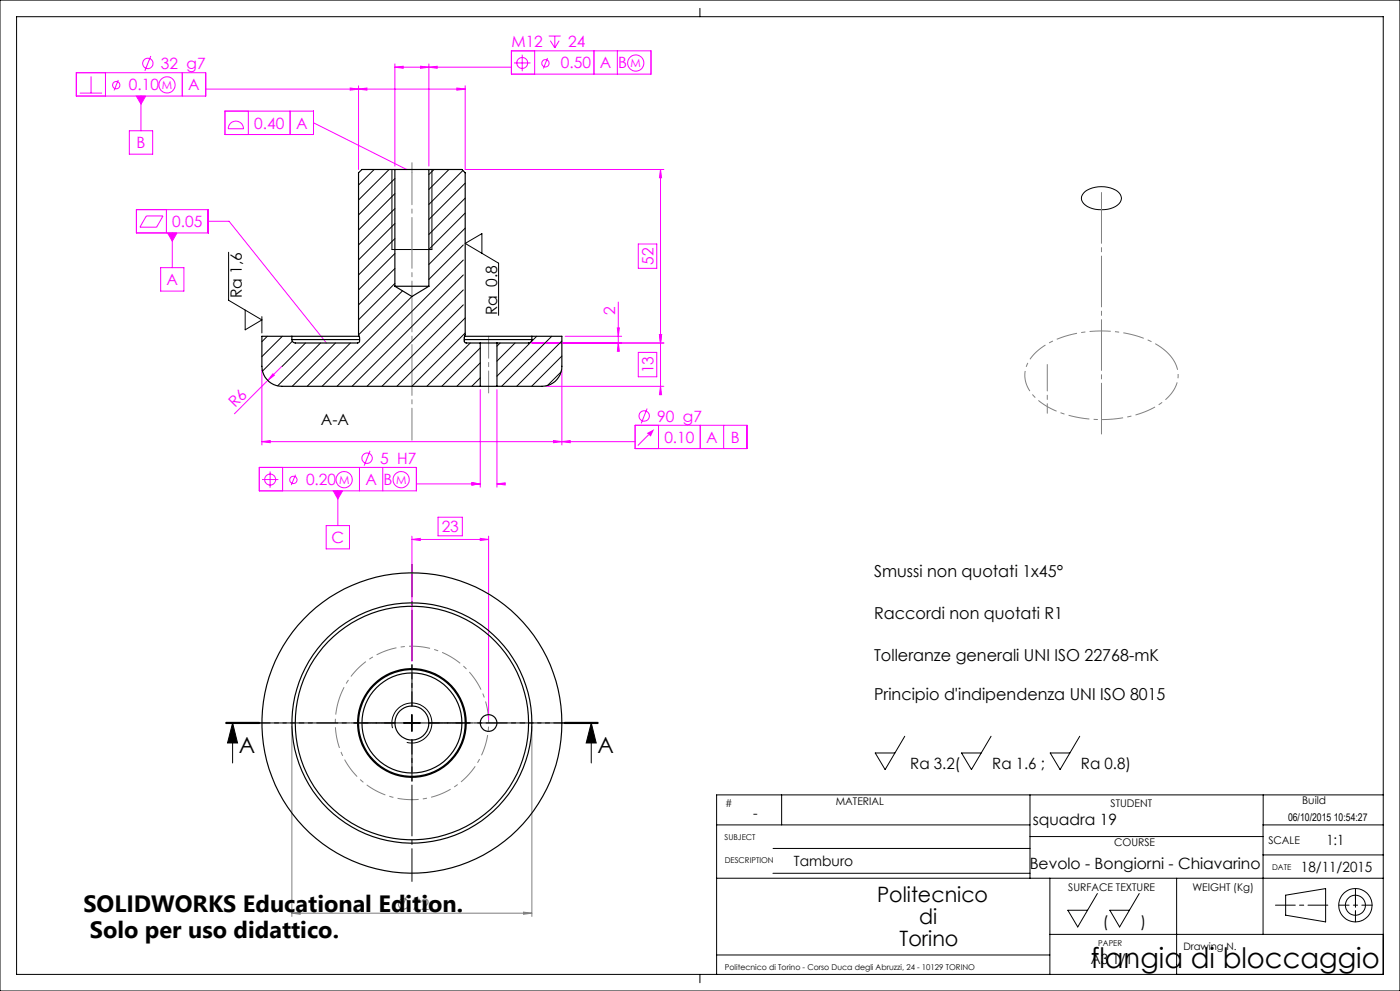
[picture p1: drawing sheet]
<svg xmlns="http://www.w3.org/2000/svg" width="420mm" height="297mm" viewBox="0 0 420 297" stroke-linecap="round" stroke-linejoin="round" font-family="sans-serif">
<g fill="none" stroke="#000" stroke-width=".3">
<path d="M0 0h420v297h-420zM5 5h410v287h-410zM210 2.5v2.5M234.5 238.2v9M309 238.2v25M379 238.2v9M415 238.2h-200v53.8M215 247.2h94M231.9 254.3h77.1M309 250.7h69.9M378.9 256.2h36.1M415 247.2h-36.1v32.8"/>
<path d="M215 263.2h200M231.9 261.7h77.1M315 263.2v28.8M353 263.2v28.8M385.7 268.3l12-2v10l-12-2zM210 292v2.5M215 286.2h100M315 280h100"/>
<circle cx="406.6" cy="271.3" r="5"/>
<circle cx="406.6" cy="271.3" r="3"/>
</g>
<path d="M401.6 271.3h10M406.6 276.3v-10" fill="none" stroke="#000" stroke-width=".3" stroke-dasharray="6.3 1.3 1.3 1.3" stroke-dashoffset="3.3"/>
<path d="M382.6 271.3h15.7" fill="none" stroke="#000" stroke-width=".3" stroke-dasharray="6.3 1.3 1.3 1.3" stroke-dashoffset=".4"/>
<path d="M406.6 268.3v6" fill="none" stroke="#000" stroke-width=".3" stroke-dasharray="6.3 1.3 1.3 1.3" stroke-dashoffset="3"/>
<g fill="none" stroke="#808080" stroke-width=".3">
<path d="M122 268.7l-1.8 4.4"/>
<circle cx="121.1" cy="270.9" r="1.56"/>
</g>
<g fill="none" stroke="#f0f" stroke-width=".3">
<path d="M45.2 16.8l-1.7 4.4M164.6 10.8h3.6M165.1 12.2l1.3 2.2M166.4 10.8v3.6M167.7 12.2l-1.3 2.2M24 27.9h6.6M27.3 22.9v5M35.5 24l-1.2 3.1M43.9 64.7h5l-1.9 3.4h-5zM111 135.1l-1.7 4.5M194.1 122.4l-1.7 4.5M194.6 130.3l-3.3 3.2"/>
<path d="M78.6 143.7h4.9M81 141.3v4.9M88.7 142.3l-1.3 3.1"/>
<circle cx="44.3" cy="19" r="1.55"/>
<circle cx="34.9" cy="25.5" r="1.1"/>
<circle cx="50.1" cy="25.4" r="2.42"/>
<circle cx="110.1" cy="137.3" r="1.55"/>
<circle cx="193.3" cy="124.7" r="1.55"/>
<circle cx="81" cy="143.7" r="1.65"/>
<circle cx="88" cy="143.8" r="1.1"/>
<circle cx="103.2" cy="143.8" r="2.45"/>
<circle cx="120.3" cy="143.8" r="2.43"/>
</g>
<path d="M194 129.8l2.3-1.2-1.1 2.2z" fill="#f0f"/>
<g fill="none" stroke="#f0f" stroke-width=".3">
<path d="M118.5 19.2v30.6M126.2 19.9l2.5 .2-2.5 .4zM128.7 19.2v30.6M153.4 15.2h41.9v7h-41.9zM154.2 18.9h4.9M156.7 16.4v4.9M160.4 15.2v7M164.3 17.4l-1.3 3.1M178.2 15.2v7M185.2 15.2v7M22.9 21.8h38.8v7h-38.8zM31.6 21.8v7"/>
<path d="M38.8 39.2h7v7h-7zM40.9 28.8h2.8l-1.4 2.4zM42.3 28.8v10.4M54.7 21.8v7M61.7 26.7h77.9M67.5 33.3h26.6v7h-26.6zM69.3 36.9a2.3 2.3 0 0 1 2.4-.4 2.3 2.3 0 0 1 1.4 2.1h-4.6l.2-1.1zM74.5 33.3v7M87 33.3v7M94.1 36.8l27.9 14M105.1 26.4l2.5 .3-2.5 .3zM107.6 26.7l2.5-.3v.6z"/>
<path d="M107.6 25.7v25.1M118.5 20.1l2.5-.2v.6zM118.5 20.1h34.9M128.7 20.1l2.5-.2v.6zM137.1 26.4l2.5 .3-2.5 .3zM139.6 25.7v25.1h59.5M198.2 50.8v67.5M198.2 50.8l.3 2.5h-.7zM40.9 62.8h21.6v7h-21.6zM49.9 62.8v7M50.3 69.8h2.8l-1.4 2.5zM51.7 69.8v10.4"/>
<path d="M62.5 66.3h6.2l29.2 36.5M191.5 73.1h5.5v7.3h-5.5zM48.2 80.2h7v7h-7zM185.2 98.3h.6l-.3 2.5zM185.5 90.5v14.8M78.6 110.8v22.5M81.9 112l.4 .5-2 1.5zM84.6 109.8l-14.3 14.2M144.1 116.8v29.2M149.1 116.8v29.2M159.6 102.8h39.5M163.6 115.8h35.5"/>
<path d="M168.6 110.8v22.5M169.6 100.8h16.9M185.5 102.8l.3 2.5h-.6zM191.5 105.6h5.5v7.3h-5.5zM197.8 100.3h.7l-.3 2.5zM198.2 115.8l.3 2.5h-.7zM78.6 132.4l2.5-.4v.7zM78.6 132.4h111.9M166.1 132l2.5 .4-2.5 .3zM168.6 132.4l2.5-.4v.7zM190.5 127.5h33.6v6.9h-33.6zM197.6 127.5v6.9"/>
<path d="M210.1 127.5v6.9M217.1 127.5v6.9M77.8 140.1h47.1v7h-47.1zM84.8 140.1v7M97.9 157.5h6.9v7h-6.9zM100 147.1h2.8l-1.4 2.4zM101.4 147.1v10.4M107.8 140.1v7M114.8 140.1v7M124.9 145h19.2M131.4 155h7.3v5.6h-7.3zM141.6 144.7l2.5 .3-2.5 .3z"/>
<path d="M149.1 145l2.5-.3v.6zM149.1 145h2.5M123.6 161.7l2.5-.3v.6zM123.6 160.7v37.5M123.6 161.7h23M144.1 161.4l2.5 .3-2.5 .3zM146.6 160.7v55"/>
<circle cx="156.7" cy="18.9" r="1.63"/>
<circle cx="163.6" cy="19" r="1.09"/>
<circle cx="190.7" cy="18.9" r="2.42"/>
</g>
<g fill="none" stroke="#000" stroke-width=".3">
<path d="M117.6 50.8v24h12v-24M325.6 57.4a8.7 8.7 0 0 1 10.2 .5 2.51 2.51 0 0 1-1.1 4 8.8 8.8 0 0 1-9.6-.9 2.31 2.31 0 0 1 .5-3.6zM68.6 75.6v14.4l10 5.9-5 2.9v-5.8M144.6 75.9v-5.9l-5 3 10 5.9v15.6M78.6 94.9v4.9M67.8 216.8h10zM67.8 216.7h10M67.8 216.5h10M69.8 216.7l1.5 6h-3zM69.8 216.7v12M117.8 218.2a6 6 0 0 1 5.2-7.5 6 6 0 0 1 6.5 6.5 6 6 0 0 1-7.5 5.3M121.1 216.7h5"/>
<path d="M123.6 214.2v5M169.4 216.7h10M169.4 216.5h10M169.4 216.8h10M177.4 216.7l1.5 6h-3zM177.4 216.7v12"/>
</g>
<path d="M87.6 217.7v57M159.6 217.7v57M87.6 273.7l2.5-.3v.6zM87.6 273.7h72M157.1 273.4l2.5 .3-2.5 .3z" fill="none" stroke="#808080" stroke-width=".3"/>
<path d="M350.8 106.2a8.8 8.8 0 0 1-1 13.5 30.8 30.8 0 0 1-21.5 6 26.9 26.9 0 0 1-18.3-7.2 8.7 8.7 0 0 1 .9-13.1 30.4 30.4 0 0 1 21.4-6.2 27.4 27.4 0 0 1 18.5 7" fill="none" stroke="#808080" stroke-width=".3" stroke-dasharray="6.3 1.3 1.3 1.3" stroke-dashoffset="1" stroke-linecap="butt"/>
<path d="M101.6 209.9a23 23 0 0 1 38.5-9.3 23 23 0 0 1-10.5 38.3 23 23 0 0 1-28.4-27.7l.4-1.3" fill="none" stroke="#808080" stroke-width=".3" stroke-dasharray="6.3 1.3 1.3 1.3" stroke-dashoffset="2" stroke-linecap="butt"/>
<path d="M118.6 216.7h-42.5M123.6 211.7v-42.5M128.6 216.7h42.5M123.6 221.7v42.5" fill="none" stroke="#000" stroke-width=".3" stroke-dasharray="15.2 1.3 1.3 1.3" stroke-dashoffset="5.4"/>
<path d="M118.6 216.7h-12.5M123.6 211.7v-12.5M128.6 216.7h12.5M123.6 221.7v12.5" fill="none" stroke="#000" stroke-width=".3" stroke-dasharray="15.2 1.3 1.3 1.3" stroke-dashoffset="10.9"/>
<path d="M179.4 216.7h-111.6" fill="none" stroke="#000" stroke-width=".3" stroke-dasharray="6.3 1.3 1.3 1.3" stroke-dashoffset="3.3"/>
<path d="M123.6 51.8v-3" fill="none" stroke="#808080" stroke-width=".3" stroke-dasharray="15.2 1.3 1.3 1.3"/>
<path d="M123.6 131.9v-80.1" fill="none" stroke="#808080" stroke-width=".3" stroke-dasharray="15.2 1.3 1.3 1.3" stroke-dashoffset="5.6"/>
<path d="M146.6 100.8v17" fill="none" stroke="#808080" stroke-width=".3" stroke-dasharray="15.2 1.3 1.3 1.3" stroke-dashoffset="8.6"/>
<path d="M330.4 130.4v-73" fill="none" stroke="#808080" stroke-width=".3" stroke-dasharray="15.2 1.3 1.3 1.3" stroke-dashoffset="-.3"/>
<path d="M314.2 109.2v14.7" fill="none" stroke="#808080" stroke-width=".3" stroke-dasharray="15.2 1.3 1.3 1.3" stroke-dashoffset="7.3"/>
<path d="M97.8 102.7v.3l.3-.1-.1-.3zM121.8 50.6v.3l.3 .1v-.4zM50.3 69.8l1.4 2.5 1.4-2.5zM40.9 28.8l1.4 2.4 1.4-2.4zM100 147.1l1.4 2.4 1.4-2.4z" fill="#f0f"/>
<path d="M177.4 216.7l1.5 6h-3zM69.8 216.7l1.5 6h-3z" fill="#000"/>
<path d="M87.6 273.7l2.5-.3v.6zM157.1 273.4l2.5 .3-2.5 .3z" fill="#808080"/>
<g fill="#f0f">
<path d="M81.9 112l.4 .5-2 1.5z"/>
<path d="M123.6 161.7l2.5-.3v.6zM144.1 161.4l2.5 .3-2.5 .3zM107.6 26.7l2.5-.3v.6zM137.1 26.4l2.5 .3-2.5 .3zM105.1 26.4l2.5 .3-2.5 .3zM141.6 144.7l2.5 .3-2.5 .3zM149.1 145l2.5-.3v.6zM141.6 144.7l2.5 .3-2.5 .3zM78.6 132.4l2.5-.4v.7zM166.1 132l2.5 .4-2.5 .3zM168.6 132.4l2.5-.4v.7zM118.5 20.1l2.5-.2v.6zM126.2 19.9l2.5 .2-2.5 .4zM128.7 20.1l2.5-.2v.6z"/>
<path d="M185.5 102.8l.3 2.5h-.6zM185.2 98.3h.6l-.3 2.5zM197.8 100.3h.7l-.3 2.5zM198.2 50.8l.3 2.5h-.7z"/>
<path d="M197.8 100.3h.7l-.3 2.5zM198.2 115.8l.3 2.5h-.7z"/>
</g>
<g fill="none" stroke="#000" stroke-width=".35">
<path d="M118.5 50.8h-9.9l-1 1v48.5l.3 .9-.1 1.3-.5 .3h-18.7a1.09 1.09 0 0 1-1-1M118.5 50.8h10.2M118.5 50.8v35M128.7 50.8h9.9l1 1v48.5l-.3 2 .6 .5h4.2M128.7 50.8v35M118.5 85.8h10.2M118.5 85.8l5.1 3.1 5.1-3.1M87.6 100.8h-9v9a6 6 0 0 0 6 6h59.5M87.6 100.8h20.1M87.6 101.8h20.3M87.6 100.8v1M139.3 101.8h20.3"/>
<path d="M139.4 100.8h20.2M144.1 102.8h5M144.1 115.8h5M144.1 102.8v13M149.1 102.8v13M159.6 100.8h9v9a6 6 0 0 1-6 6h-13.5M159.6 101.8a1.02 1.02 0 0 1-1 1h-9.5M159.6 100.8v1"/>
<circle cx="123.6" cy="216.7" r="5.1"/>
<circle cx="123.6" cy="216.7" r="45"/>
<circle cx="123.6" cy="216.7" r="15"/>
<circle cx="123.6" cy="216.7" r="16"/>
<circle cx="123.6" cy="216.7" r="35"/>
<circle cx="123.6" cy="216.7" r="16.3"/>
<circle cx="123.6" cy="216.7" r="36"/>
<circle cx="146.6" cy="216.7" r="2.5"/>
</g>
<g fill="none" stroke="#000" stroke-width=".3">
<path d="M112.3 50.8l-4.7 4.7M116.7 50.8l-9.1 9.1M118.5 53.5l-10.9 10.9M118.5 58l-10.9 10.9M130.2 50.8l-1.5 1.5M134.7 50.8l-6 6M138.9 51.1l-10.2 10.2M139.6 54.9l-10.9 10.9M139.6 59.4l-10.9 10.9M118.5 62.5l-10.9 10.9M118.5 67l-10.9 10.9M118.5 71.5l-10.9 10.9"/>
<path d="M118.5 76l-10.9 10.9M139 73.4l-10.3 10.3M139 77.9l-37.9 37.9M139.6 63.8l-10.9 11M139.6 68.4l-10.9 10.9M118.5 80.5l-10.9 10.9M118.5 84.9l-10.9 10.9M120.8 87.2l-13.2 13.1M123.6 88.9l-27 26.9M139 82.4l-33.4 33.4M139 86.9l-28.9 28.9M139 91.4l-24.4 24.4"/>
<path d="M139.6 95.3l-20.5 20.5M139.6 99.8l-16 16M80.2 100.8l-1.6 1.6M84.7 100.8l-6.1 6.1M87.7 102.3l-9 8.9M91.7 102.8l-7.1 7M96.2 102.8l-12.9 12.8M100.6 102.8l-12.9 13M105.1 102.8l-13 13M141.1 102.8l-13 13M144.1 104.3l-11.6 11.5M144.1 108.8l-7 7"/>
<path d="M144.1 113.2l-2.6 2.6M150 102.8l-.9 .9M154.5 102.8l-5.4 5.4M161 100.8l-11.9 11.9M165.5 100.8l-15 15M168.3 111.4l-4.1 4.2M168.6 102.2l-13.6 13.6M168.6 106.7l-9.1 9.1M271.4 220.7l-5.9 9.9-2.9-4.9h5.9M297.3 220.7l-5.9 9.9-2.9-4.9h5.9M323.9 220.7l-5.9 9.9-2.9-4.9h5.9M329.2 267.8l-5.9 10-2.9-5h5.9"/>
<path d="M341.8 267.8l-5.9 10-2.9-5h5.8"/>
</g>
<text font-size="8.5" x="327.2" y="290.1">flangia di bloccaggio</text>
<g font-size="7.1">
<text x="25" y="273.3">SOLIDWORKS Educational Edition.</text>
<text x="26.9" y="281">Solo per uso didattico.</text>
</g>
<g font-size="6.7">
<text x="71.7" y="225.7">A</text>
<text x="179.3" y="225.7">A</text>
</g>
<g font-size="6.3">
<text x="263.1" y="270.4">Politecnico</text>
<text x="275.7" y="276.8">di</text>
<text x="269.9" y="283.7">Torino</text>
</g>
<g font-size="4.9">
<text x="262.2" y="173.1">Smussi non quotati 1x45°</text>
<text x="262.2" y="185.6">Raccordi non quotati R1</text>
<text x="262.2" y="198.1">Tolleranze generali UNI ISO 22768-mK</text>
<text x="262.2" y="209.8">Principio d'indipendenza UNI ISO 8015</text>
</g>
<g font-size="4.7" fill="#f0f">
<text x="153.4" y="14.1">M12</text>
<text x="170.5" y="14.1">24</text>
<text x="48.2" y="20.7">32 g7</text>
<text x="168.3" y="20.5">0.50</text>
<text x="180" y="20.5">A</text>
<text x="185.4" y="20.5">B</text>
<text x="38.7" y="27">0.10</text>
<text x="56.5" y="27">A</text>
<text x="76.3" y="38.6">0.40</text>
<text x="88.8" y="38.6">A</text>
<text x="41" y="44.4">B</text>
<text x="51.7" y="68.1">0.05</text>
<text x="196" y="79.4" transform="rotate(-90 196 79.4)">52</text>
<text x="50" y="85.5">A</text>
<text x="184.5" y="94.4" transform="rotate(-90 184.5 94.4)">2</text>
<text x="196" y="111.9" transform="rotate(-90 196 111.9)">13</text>
<text x="70.6" y="122.4" transform="rotate(-45 70.6 122.4)">R6</text>
<text x="197.1" y="126.4">90 g7</text>
<text x="199.3" y="132.7">0.10</text>
<text x="211.9" y="132.7">A</text>
<text x="219.3" y="132.7">B</text>
<text x="114" y="139">5 H7</text>
<text x="91.8" y="145.3">0.20</text>
<text x="109.6" y="145.3">A</text>
<text x="115.1" y="145.3">B</text>
<text x="132.5" y="159.5">23</text>
<text x="99.5" y="162.8">C</text>
</g>
<g font-size="4.7">
<text x="72.6" y="89.3" transform="rotate(-90 72.6 89.3)">Ra 1,6</text>
<text x="149.1" y="94.5" transform="rotate(-90 149.1 94.5)">Ra 0.8</text>
<text x="96.3" y="127.2">A-A</text>
<text x="273" y="230.6">Ra 3.2(</text>
<text x="297.7" y="230.6">Ra 1.6 ;</text>
<text x="324.3" y="230.6">Ra 0.8)</text>
<text x="309.9" y="247.1">squadra 19</text>
<text x="308.9" y="260.5">Bevolo - Bongiorni - Chiavarino</text>
<text x="330.9" y="277.8">(</text>
<text x="342.2" y="277.8">)</text>
</g>
<text font-size="4.7" fill="#808080" x="123.6" y="272.6">72</text>
<g font-size="4.2">
<text x="225.9" y="245.1">-</text>
<text x="397.9" y="253.2">1:1</text>
<text x="238.2" y="259.5">Tamburo</text>
<text x="390.3" y="261.3">18/11/2015</text>
<text x="327.2" y="289">A3 1/1</text>
</g>
<g font-size="3.4" fill="#f0f">
<text x="189.2" y="20.1">M</text>
<text x="48.6" y="26.6">M</text>
<text x="101.7" y="144.9">M</text>
<text x="118.8" y="144.9">M</text>
</g>
<g font-size="3.2">
<text x="217.5" y="241.9">#</text>
<text x="250.7" y="241.3">MATERIAL</text>
<text x="333.2" y="241.7">STUDENT</text>
<text x="390.6" y="241">Build</text>
<text x="386.4" y="246.1">06/10/2015 10:54:27</text>
<text x="334.2" y="253.6">COURSE</text>
<text x="380.5" y="252.9">SCALE</text>
<text x="320.5" y="267.2">SURFACE TEXTURE</text>
<text x="357.7" y="267.2">WEIGHT (Kg)</text>
</g>
<text font-size="3.1" x="355" y="284.8">Drawing N.</text>
<g font-size="2.4">
<text x="217.4" y="251.7">SUBJECT</text>
<text x="217.4" y="258.7">DESCRIPTION</text>
<text x="381.6" y="260.6">DATE</text>
<text x="329.5" y="283.6">PAPER</text>
<text x="217.4" y="290.7">Politecnico di Torino - Corso Duca degli Abruzzi, 24 - 10129 TORINO</text>
</g>
</svg>
